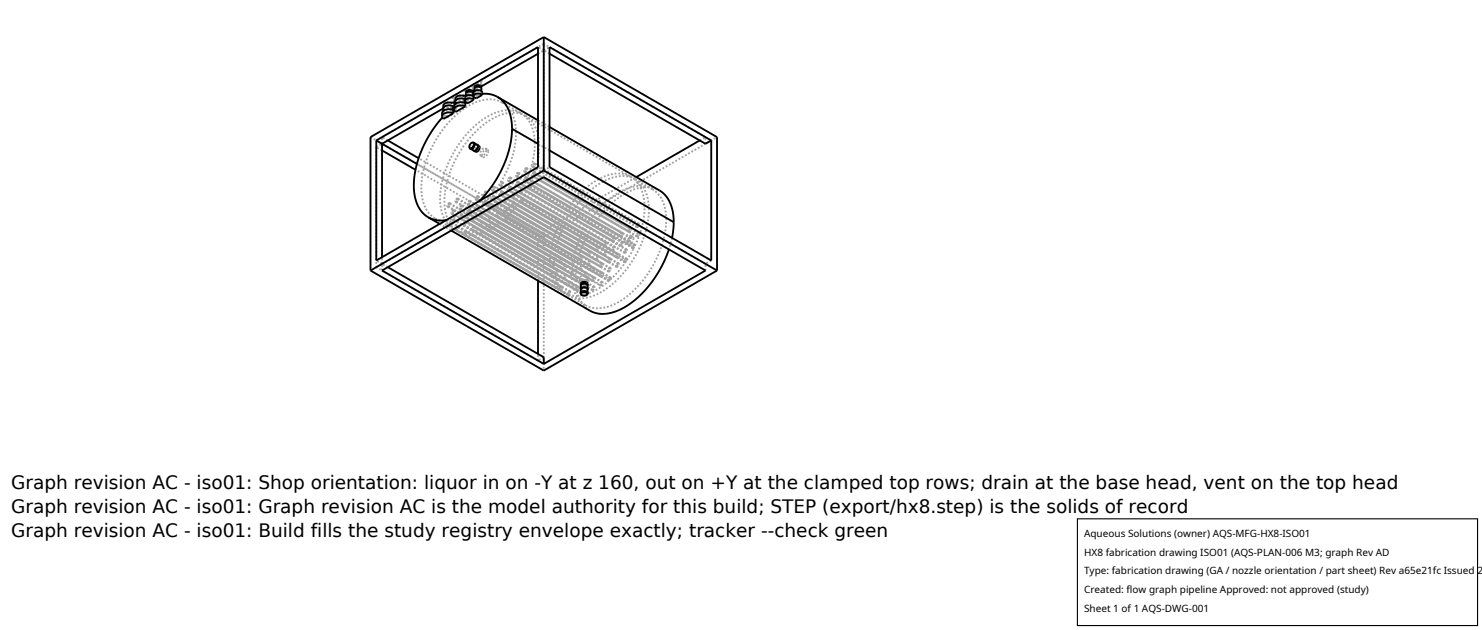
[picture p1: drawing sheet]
<svg xmlns="http://www.w3.org/2000/svg" width="212mm" height="90mm" viewBox="0 0 212 90" stroke-linecap="round" stroke-linejoin="round" font-family="sans-serif">
<g fill="none" stroke="#a0a0a0" stroke-width=".26" stroke-dasharray=".3 .3" stroke-linecap="butt">
<path d="M52.9 19.6l24.8 14.3M54.6 19.6l8.9-5.2M63.3 15.5l.2-.1M63.3 16.2l.2-.3 .3-.2 .8 .1M63.3 15.5l.2-.2 .3-.2h.5l.4 .1M63.3 16.2v-.4M63.3 15.5v-.1M63.4 16.6l-.2 .2M63.4 16.6v.4M63.5 15.4l-.2-.3M63.5 15.4v-.2M63.5 14.4v.1"/>
<path d="M63.5 15.2v-.7M63.8 16.6l.7-.2 .3-.2 .1-.4M63.8 16.6l-.3-.2-.2-.2M63.8 16.6l.3 .1M64.1 16.7l-.7-.2-.3-.3M64.1 16.7h-.4l-.3-.1M64.6 13.8v.1M64.6 13.8l.6-.4M64.6 13.9l.3 .3M64.6 13.8l.3 .4M64.6 14.5l.2 .2 .1 .2M64.6 15.7v.1"/>
<path d="M64.6 14.5v.2M64.6 13.9v.6M64.6 13.9l.3 .1v.3M64.6 14.5h.1M64.7 15.2l.2 .3M64.7 15.4h-.1M64.7 14.5l.1 .1M64.7 15.7l-.1 .1M64.8 15.2l.1 .3M64.9 15.5l-.2 .3-.5 .2-.6-.1-.3-.4M64.9 14.9l-.2 .3-.4 .1h-.5l-.3-.1M64.9 14.9v-.2"/>
<path d="M64.9 15.5v-.6M64.9 14.2l-.2 .3-.3 .2h-.5l-.4-.2M64.9 14.2l-.2 .2-.4 .2h-.4l-.4-.2M64.9 15.8l-.2-.4M64.9 15.8v-.3M64.9 14.5v-.2M64.9 14.3l-.1 .2-.4 .2h-.5l-.4-.2M64.9 14.9l-.1 .3-.4 .1h-.5l-.4-.1M65 14.5l.2-.1M65.1 15.2l.1-.3 .3-.1h.8M65.1 14.5l.1-.2 .3-.2h.5l.4 .1M65.1 15.2l-.1-.4"/>
<path d="M65.1 14.5l-.1-.1M65.1 15.5v.5M65.1 15.5l-.2-.3M65.2 14.9l-.3 .3M65.2 14.9l.4 .2h.5l.4-.2 .2-.3M65.2 14.4l-.2-.3M65.2 14.4v-.2M65.2 15.4v-.5M65.2 15.4l-.1 .1M65.2 15.4l-.1-.2M65.2 13.4v.1M65.2 14.2v-.7"/>
<path d="M66.3 12.8v.1M66.3 12.8l.7-.4M66.3 12.9l.3 .4M66.3 12.8l.3 .4M66.3 13.5l.3 .2v.2M66.3 14.7v.1M66.3 13.5v.2M66.3 12.9v.6M66.3 12.9l.3 .1 .1 .3M66.3 13.5h.1M66.4 14.2l.2 .3M66.4 14.3l-.1-.1"/>
<path d="M66.4 14.2l.3 .3M66.4 13.5l.1 .1M66.5 14.7l-.2 .1M66.6 13.6l.3-.2M66.6 13.7l.1 .2M66.6 13.9l.3-.2h.5M66.6 13.4l.3-.3 .5 .1M66.6 13.9v-.2M66.6 13.4v-.1M66.6 14.5l-.2 .3-.5 .2-.6-.2-.2-.3M66.6 13.9l-.1 .3-.4 .1h-.5l-.4-.1M66.6 13.9l.1-.6"/>
<path d="M66.6 14.5l.1-.6M66.6 13.3l-.1 .2-.4 .2h-.5l-.4-.2M66.6 13.2l-.1 .2-.4 .2h-.5l-.4-.2M66.6 13.2v.1M66.7 14.6l-.3-.3M66.7 14.6v-.1M66.7 14.5l-.3 .4-.5 .1-.6-.1-.3-.4M66.7 13.3l-.2 .2-.4 .2h-.5l-.4-.2M66.7 13.9l-.2 .3-.4 .1-.5 .1-.4-.2M66.8 14.3v.4M66.8 14.3l-.3-.2-.1-.2M66.9 13.9l-.5 .3"/>
<path d="M66.9 13.9h.4l.2-.1M66.9 13.4l-.2-.1-.1-.2M66.9 13.4v-.3M67 14.2l-.1-.3M67 14.2l-.2 .1M67 14.2l-.3-.1-.1-.2M67 12.4v.1M67 12.5h-.1M67 13.1l-.1-.6M67 13.1h-.1M67.4 13.7l.1 .2M67.4 13.2l.1 .2"/>
<path d="M67.5 12.1v.1M67.5 12.1l.7-.4M67.5 12.2v.1M67.5 13.4l-.1 .2h-.3h-.4l-.1-.2M67.5 12.3l-.1 .2h-.4M67.5 12.2l-.1 .2h-.4M67.5 12.8l-.2 .2-.3 .1M67.5 12.8l.1-.5M67.5 13.4v-.1M67.5 13.7v.2M67.5 13.8v-.1M67.5 13l.1-.2"/>
<path d="M67.5 12.7v.4M67.5 12.7v.1M67.5 12.2v.6M67.5 12.2l.1 .1M67.5 12.7l.1 .1M67.6 13.4l-.2 .2-.3 .1-.4-.1-.2-.2M67.6 12.3l-.3 .2h-.4M67.6 12.8l-.3 .3h-.4M67.6 13.8l-.1 .1M67.8 12.9l.3-.2M67.8 12.7l.3-.3 .5 .1M67.8 13.2l.3-.2h.5"/>
<path d="M67.8 12.7v-.1M67.8 13.2v-.2M68 13.6l-.3-.2-.1-.2M68 13.6v.4M68.1 13.5l.1 .1M68.1 13.5l-.1 .1M68.1 13.5l-.5 .2M68.1 12.7l-.2-.1-.1-.2M68.1 12.7v-.3M68.2 11.7v.1M68.2 11.8h-.1M68.2 12.4l-.1-.6"/>
<path d="M68.2 12.4h-.1M68.6 12.5l.1 .2M68.6 13l.1 .2M68.7 11.4v.1M68.7 11.4l9-5.2M68.7 11.5v.1M68.7 11.6l-.2 .2h-.3M68.7 11.5l-.2 .2h-.3M68.7 12.1l-.2 .2-.3 .1M68.7 12.7l-.1 .2h-.3h-.4l-.1-.2M68.7 13.2l-.1 .2-.3 .1-.4-.1-.1-.2M68.7 12.1l.1-.5"/>
<path d="M68.7 12.7v-.1M68.7 13.2v-.2M68.7 12.3l.1-.2M68.7 12v.4M68.7 12v.1M68.7 11.5v.6M68.7 11.5l.1 .1M68.7 12l.1 .1M68.8 11.6l-.2 .2h-.5M68.8 12.1l-.2 .3h-.5M68.8 12.7l-.2 .2-.3 .1-.4-.1-.1-.2M68.8 13.4l.1 .1"/>
<path d="M68.9 13.2l-.2 .3-.5 .1M68.9 13.5l-.2 .1h-.5M68.9 13.4v.1M71.7 14.6l-1-.4h-1.2l-1.2 .3-1.4 .6-1.4 1-1.2 1.2-1.1 1.2-1 1.7-.9 1.7-.6 1.6-.4 1.6-.1 1.6 .1 1.4 .3 1.3 .6 1 1 .8M71.7 14.6l2.7 1.6M73.7 19l-.1-1.5-.4-1.3-.7-.9-.8-.7M74.4 16.2l-1-.4h-1.2l-1.4 .3-1.2 .6-1.3 .9-1.3 1.2-1.3 1.5-.9 1.5-.8 1.7-.6 1.6-.4 1.7-.1 1.7 .1 1.4 .4 1.2 .6 .9 .8 .7M75 16.5l-1-.3-1.1-.1-1.4 .3-1.3 .6-1.3 1-1.3 1.1-1.3 1.6-.9 1.4-.8 1.6-.6 1.8-.4 1.6-.1 1.7 .1 1.5 .4 1.1 .6 1 .9 .7M75 16.5l15.1 8.7M76.8 7.7l.9-.5M76.8 17.2l1.7 .9M77.7 7.2l-.9-.5"/>
<path d="M77.7 7.2l.8-.5M77.7 7.2v-1M78.5 7.7l-.8-.5M100.8 19.6l-23.1-13.4M53.7 21v17.2M53.7 21l.9-.5M53.7 38.2l.9-.5M54.6 21.5l-.9-.5M54.6 37.7v-1M54.6 37.7l-.9-.5M54.6 38.6v-.9M54.6 37.7l23.1-13.4"/>
<path d="M54.6 20.5v-.9M55.4 38.2l-.8-.5M55.4 20.1l-.8-.5M62.2 31.2l.7 .3 .9 .1h.9l.9-.3 1.1-.4 1-.7 1.8-1.6 1.7-2.1 1.3-2.5 .9-2.5 .3-2.5M62.2 31.2l2.6 1.5M62.8 32l1.6 .9M63.7 31.4l1.2-.3 1.2-.6 1.3-.8 1.1-1M63.9 29.5l.3-.1 .1-.2M63.9 29.5l14.9 8.6M64 29.4h.2v-.2M64 29.4l14.8 8.6M64.2 29.1l-.2 .1v.2"/>
<path d="M64.2 29.1l14.8 8.6M64.2 29.2v-.1M64.2 29l-.2 .2-.1 .3M64.2 29l14.9 8.6M64.3 29.2l-.1-.2M64.5 30.5h.2l.2-.3M64.5 31.9l.3-.1 .1-.3M64.5 30.5l14.9 8.6M64.5 31.9l14.9 8.5M64.6 30.4h.1l.1-.2M64.6 31.8l.1-.1 .1-.2M64.6 30.4l14.8 8.6"/>
<path d="M64.6 31.8l14.8 8.6M64.8 30.1l-.2 .1v.2M64.8 31.4l-.2 .2v.2M64.8 30.1l14.8 8.6M64.8 31.4l14.8 8.6M64.8 30.2v-.1M64.8 31.5v-.1M64.8 30l-.3 .2v.3M64.8 31.4l-.3 .1v.4M64.8 30l14.9 8.6M64.8 31.4l14.9 8.5M64.8 32.7l.7 .3 1 .2 .9-.1 1-.2 1-.5 .9-.6 2-1.7 1.7-2.2 1.3-2.4 .8-2.5 .3-2.4"/>
<path d="M64.9 30.2l-.1-.2M64.9 31.5l-.1-.1M65 32.8l14.9 8.5M65 32.8l.1-.3 .3-.1M65.1 28.9l.2-.1 .2-.3M65.1 28.9l14.9 8.5M65.1 32.8l.2-.1 .1-.2M65.1 28.8l.2-.1 .1-.2M65.1 32.8l14.9 8.6M65.1 28.8l14.9 8.6M65.2 32.9l-.2-.1M65.2 32.9l14.8 8.5"/>
<path d="M65.4 32.4l-.3 .2v.2M65.4 28.4l-.3 .2v.2M65.4 32.4l14.8 8.6M65.4 28.4l14.8 8.6M65.4 32.5v-.1M65.4 28.5v-.1M65.4 32.4v.2l-.2 .3M65.4 28.4l-.3 .1v.4M65.4 32.4l14.8 8.5M65.4 28.4l14.8 8.5M65.5 28.5l-.1-.1M65.5 33.1l.7 .3 .9 .1h.9l.9-.2 1.9-1 1-.8 1-1 1.7-2.1 1.3-2.4 .9-2.7 .3-2.4"/>
<path d="M65.5 33.1l15 8.7M65.7 29.9l.2-.1 .1-.3M65.7 31.2l.2-.1 .1-.3M65.7 29.9l14.8 8.5M65.7 31.2l14.8 8.6M65.7 29.8l.2-.1 .1-.2M65.7 31.1h.2l.1-.2M65.7 29.8l14.9 8.6M65.7 31.1l14.9 8.6M65.9 29.4l-.2 .2v.2M65.9 30.8l-.2 .1v.2M65.9 29.4l14.9 8.6"/>
<path d="M65.9 30.8l14.9 8.5M66 29.5l-.1-.1M66 30.9l-.1-.1M66 29.4l-.3 .1v.4M66 30.7l-.3 .2v.3M66 29.4l14.8 8.5M66 30.7l14.8 8.6M66 29.5v-.1M66 30.8v-.1M66.2 33.5l14.9 8.5M66.2 33.5l.1-.3 .2-.2M66.3 32.2l.2-.1 .1-.3"/>
<path d="M66.3 32.2l14.8 8.6M66.3 33.4h.2v-.2M66.3 32.1h.2v-.2M66.3 33.4l14.8 8.6M66.3 32.1l14.8 8.6M66.4 33.5h-.2M66.4 33.5l14.8 8.6M66.5 33.1l-.2 .1v.2M66.5 31.8l-.2 .1v.2M66.5 33.1l14.9 8.6M66.5 31.8l14.9 8.5M66.5 33.2v-.1"/>
<path d="M66.5 31.9v-.1M66.5 33l.1 .3-.2 .2M66.5 31.7l-.2 .2v.3M66.5 33l14.9 8.6M66.5 31.7l14.9 8.6M66.6 31.8l-.1-.1M66.8 29.2l.3-.1 .1-.3M66.8 30.5h.3l.1-.3M66.8 29.2l14.9 8.6M66.8 30.5l14.9 8.6M66.9 29.1h.1l.1-.2M66.9 30.4h.1l.1-.2"/>
<path d="M66.9 29.1l14.8 8.6M66.9 30.4l14.8 8.6M67.1 28.8l-.2 .1v.2M67.1 30.1l-.2 .1v.2M67.1 28.8l14.8 8.5M67.1 30.1l14.8 8.6M67.1 28.9v-.1M67.1 30.2v-.1M67.1 28.7l-.3 .2v.3M67.1 30l-.3 .2v.3M67.1 28.7l14.9 8.6M67.1 30l14.9 8.6"/>
<path d="M67.2 28.8l-.1-.1M67.2 30.2l-.1-.2M67.4 31.5l.2-.1 .2-.2M67.4 32.9l.2-.1 .2-.3M67.4 31.5l14.9 8.6M67.4 32.9l14.9 8.5M67.5 31.4h.1l.1-.2M67.5 32.8l.1-.1 .1-.2M67.5 31.4l14.8 8.6M67.5 32.8l14.8 8.6M67.6 20.4l-.4 .3-.1 .5M67.7 31.1l-.2 .1v.2"/>
<path d="M67.7 32.4l-.2 .2v.2M67.7 31.1l14.8 8.6M67.7 32.4l14.8 8.6M67.7 20.4h-.3l-.2 .3-.1 .3 .1 .2M67.7 31.2v-.1M67.7 32.5v-.1M67.7 31l-.3 .2v.3M67.7 32.4l-.3 .1v.4M67.7 31l14.9 8.6M67.7 32.4l14.9 8.5M67.8 31.2l-.1-.2M67.8 32.5l-.1-.1"/>
<path d="M68 28.5l.2-.1 .1-.2M68 29.9l.2-.1 .1-.3M68 28.5l14.8 8.6M68 29.9l14.8 8.5M68 28.4h.2l.1-.2M68 29.8l.2-.1 .1-.2M68 28.4l14.9 8.6M68 29.8l14.9 8.6M68.1 20.6l-.4 .4-.1 .4M68.2 20.7h-.3l-.2 .2-.1 .4 .1 .2M68.2 28.1l-.2 .1v.2M68.2 29.4l-.2 .2v.2"/>
<path d="M68.2 28.1l14.9 8.6M68.2 29.4l14.9 8.6M68.3 28.2l-.1-.1M68.3 29.5l-.1-.1M68.3 28l-.3 .2v.3M68.3 29.4l-.3 .1v.4M68.3 28l14.8 8.6M68.3 29.4l14.8 8.5M68.3 28.2v-.2M68.3 29.5v-.1M68.4 20.8l-.2 .1-.3 .2-.1 .4 .1 .2M68.6 33.5v-.3l.3-.2"/>
<path d="M68.6 30.9l.2-.1 .1-.3M68.6 32.2l.2-.1 .1-.3M68.6 33.5l14.8 8.6M68.6 30.9l14.8 8.5M68.6 32.2l14.8 8.6M68.6 33.4h.2l.1-.2M68.6 30.8l.2-.1 .1-.2M68.6 32.1h.2l.1-.2M68.6 33.4l14.9 8.6M68.6 30.8l14.9 8.6M68.6 32.1l14.9 8.6M68.7 22.3l-.1-.3 .1-.5 .3-.3h.3"/>
<path d="M68.7 22.3l.3 .1M68.8 33.5h-.2M68.8 33.5l14.8 8.5M68.8 33.1l-.2 .1v.2M68.8 30.4l-.2 .1v.3M68.8 31.8l-.2 .1v.2M68.8 33.1l14.9 8.6M68.8 30.4l14.9 8.6M68.8 31.8l14.9 8.5M68.9 33.2l-.1-.1M68.9 30.5l-.1-.1M68.9 31.9l-.1-.1"/>
<path d="M68.9 33v.2l-.1 .3M68.9 30.4l-.3 .1v.4M68.9 31.7l-.3 .2v.3M68.9 33l14.8 8.6M68.9 30.4l14.8 8.5M68.9 31.7l14.8 8.6M68.9 30.5v-.1M68.9 31.8v-.1M69 22.4h.2l.3-.1 .2-.7M69.1 27.9l.3-.1 .1-.3M69.1 29.2l.3-.1 .1-.3M69.1 27.9l14.9 8.5"/>
<path d="M69.1 29.2l14.9 8.6M69.2 27.8l.1-.1 .1-.2M69.2 29.1h.2v-.2M69.2 27.8l14.8 8.6M69.2 29.1l14.8 8.6M69.3 21.2l.1 .3M69.3 21.2l.3 .2M69.4 27.4l-.2 .1v.3M69.4 28.8l-.2 .1v.2M69.4 27.4l14.8 8.6M69.4 28.8l14.8 8.5M69.4 27.5v-.1"/>
<path d="M69.4 28.9v-.1M69.4 27.4l-.3 .1v.4M69.4 28.7l-.3 .2v.3M69.4 27.4l14.9 8.5M69.4 28.7l14.9 8.6M69.4 21.5l-.2 .6-.3 .2h-.2M69.5 27.5l-.1-.1M69.5 28.8l-.1-.1M69.6 21.4h-.3l-.3 .3-.1 .4 .1 .3M69.7 32.9l.2-.1 .2-.3M69.7 30.2l.2-.1 .2-.3M69.7 31.5l.3-.1 .1-.2"/>
<path d="M69.7 32.9l14.9 8.5M69.7 30.2l14.9 8.6M69.7 31.5l14.9 8.6M69.7 21.6l-.1-.2M69.8 32.8l.1-.1 .1-.2M69.8 30.1h.1l.1-.2M69.8 31.4h.1l.1-.2M69.8 32.8l14.8 8.6M69.8 30.1l14.8 8.6M69.8 31.4l14.8 8.6M70 32.4l-.2 .1v.3M70 29.8l-.2 .1v.2"/>
<path d="M70 31.1l-.2 .1v.2M70 32.4l14.8 8.6M70 29.8l14.8 8.5M70 31.1l14.8 8.6M70 32.5v-.1M70 29.9v-.1M70 31.2v-.1M70 32.4l-.3 .1v.4M70 29.7l-.3 .2v.3M70 31l-.3 .2v.3M70 32.4l14.9 8.5M70 29.7l14.9 8.6"/>
<path d="M70 31l14.9 8.6M70.1 32.5l-.1-.1M70.1 29.8l-.1-.1M70.1 31.2l-.1-.2M70.3 27.2l.2-.1 .2-.3M70.3 28.5l.2-.1 .2-.2M70.3 27.2l14.8 8.6M70.3 28.5l14.8 8.6M70.3 27.1h.2l.1-.2M70.3 28.4h.2l.1-.2M70.3 27.1l14.9 8.6M70.3 28.4l14.9 8.6"/>
<path d="M70.5 26.8l-.2 .1v.2M70.5 28.1l-.2 .1v.2M70.5 26.8l14.9 8.5M70.5 28.1l14.9 8.6M70.6 26.9l-.1-.1M70.6 28.2l-.1-.1M70.6 26.7l-.3 .2v.3M70.6 28l-.3 .2v.3M70.6 26.7l14.8 8.6M70.6 28l14.8 8.6M70.7 26.8l-.1-.1M70.7 28.2l-.1-.2"/>
<path d="M70.9 32.2l.2-.1 .1-.3M70.9 29.5l.2-.1 .1-.2M70.9 30.9l.2-.1 .1-.3M70.9 32.2l12.9 7.4M70.9 29.5l14.8 8.6M70.9 30.9l14.8 8.5M70.9 32.1h.2l.1-.2M70.9 29.4h.2l.1-.2M70.9 30.8l.2-.1 .1-.2M70.9 32.1l14.9 8.6M70.9 29.4l14.9 8.6M70.9 30.8l14.9 8.6"/>
<path d="M71.1 31.8l-.2 .1v.2M71.1 29.1l-.2 .1v.2M71.1 30.4l-.2 .1v.3M71.1 31.8l14.9 8.5M71.1 29.1l14.9 8.6M71.1 30.4l14.9 8.6M71.2 31.9l-.1-.1M71.2 29.2l-.1-.1M71.2 30.5l-.1-.1M71.2 31.7l-.3 .2v.3M71.2 29l-.3 .2v.3M71.2 30.4l-.3 .1v.4"/>
<path d="M71.2 31.7l14.8 8.6M71.2 29l14.8 8.6M71.2 30.4l14.8 8.5M71.2 31.8v-.1M71.2 29.2v-.2M71.2 30.5v-.1M71.5 26.5l.2-.1 .1-.2M71.5 27.9l.2-.1 .1-.3M71.5 26.5l14.8 8.6M71.5 27.9l14.8 8.5M71.5 26.4h.1l.1-.2M71.5 27.8l.2-.1v-.2"/>
<path d="M71.5 26.4l14.8 8.6M71.5 27.8l14.8 8.6M71.7 26.1l-.2 .1v.2M71.7 27.4l-.2 .1v.3M71.7 26.1l14.9 8.6M71.7 27.4l14.9 8.6M71.7 26.2v-.1M71.7 27.5v-.1M71.7 26l-.2 .2v.3M71.7 27.4l-.2 .1v.4M71.7 26l14.9 8.6M71.7 27.4l14.9 8.5"/>
<path d="M71.8 26.2l-.1-.2M71.8 27.5l-.1-.1M72 31.5v-.3l.3-.2M72 28.9l.3-.1 .1-.3M72 30.2l.3-.1 .1-.3M72 31.5l14.9 8.6M72 28.9l14.9 8.5M72 30.2l14.9 8.6M72.1 31.4h.1l.1-.2M72.1 28.8l.1-.1 .1-.2M72.1 30.1h.1l.1-.2M72.1 31.4l14.8 8.6"/>
<path d="M72.1 28.8l14.8 8.6M72.1 30.1l14.8 8.6M72.1 31.5l14.9 8.6M72.1 31.5h-.1M72.3 31.1l-.2 .1v.2M72.3 28.4l-.2 .1v.3M72.3 29.8l-.2 .1v.2M72.3 31.1l14.8 8.6M72.3 28.4l14.8 8.6M72.3 29.8l14.8 8.5M72.3 31.4l-.2 .1M72.3 31.4l14.9 8.5"/>
<path d="M72.3 31.2v-.1M72.3 28.5v-.1M72.3 29.9v-.1M72.3 31v.4M72.3 28.4l-.3 .1v.4M72.3 29.7l-.3 .2v.3M72.3 31l14.9 8.6M72.3 28.4l14.9 8.5M72.3 29.7l14.9 8.6M72.4 28.5l-.1-.1M72.4 29.8l-.1-.1M72.6 25.9l.2-.1 .2-.3"/>
<path d="M72.6 27.2l.2-.1 .2-.3M72.6 25.9l14.9 8.5M72.6 27.2l14.9 8.6M72.7 25.8l.1-.1 .1-.2M72.7 27.1h.1l.1-.2M72.7 25.8l14.8 8.6M72.7 27.1l14.8 8.6M72.9 25.4l-.2 .1v.3M72.9 26.8l-.2 .1v.2M72.9 25.4l14.8 8.6M72.9 26.8l14.8 8.5M72.9 25.5v-.1"/>
<path d="M72.9 26.9v-.1M72.9 25.4l-.3 .1v.4M72.9 26.7l-.3 .2v.3M72.9 25.4l14.8 8.5M72.9 26.7l14.8 8.6M73 25.5l-.1-.1M73 26.8l-.1-.1M73.2 28.2l.2-.1 .1-.3M73.2 29.5l.2-.1 .1-.2M73.2 28.2l14.8 8.6M73.2 29.5l14.8 8.6M73.2 28.1h.2l.1-.2"/>
<path d="M73.2 29.4h.2l.1-.2M73.2 28.1l14.9 8.6M73.2 29.4l14.9 8.6M73.4 27.8l-.2 .1v.2M73.4 29.1l-.2 .1v.2M73.4 27.8l14.9 8.5M73.4 29.1l14.9 8.6M73.5 27.9l-.1-.1M73.5 29.2l-.1-.1M73.5 27.7l-.3 .2v.3M73.5 29l-.3 .2v.3M73.5 27.7l14.8 8.6"/>
<path d="M73.5 29l14.8 8.6M73.5 27.8v-.1M73.5 29.2v-.2M73.8 25.2l.2-.1 .1-.3M73.8 26.5l.2-.1 .1-.2M73.8 25.2l14.8 8.6M73.8 26.5l14.8 8.6M73.8 25.1h.2l.1-.2M73.8 26.4h.2l.1-.2M73.8 25.1l14.9 8.6M73.8 26.4l14.9 8.6M74 24.8l-.2 .1v.2"/>
<path d="M74 26.1l-.2 .1v.2M74 24.8l14.9 8.5M74 26.1l14.9 8.6M74.1 24.9l-.1-.1M74.1 26.2l-.1-.1M74.1 24.7l-.3 .2v.3M74.1 26l-.3 .2v.3M74.1 24.7l14.8 8.6M74.1 26l14.8 8.6M74.1 24.8v-.1M74.1 26.2v-.2M74.3 28.9v-.4l.3-.1"/>
<path d="M74.3 27.5l.3-.1 .1-.2M74.3 28.9l14.9 8.5M74.3 27.5l14.9 8.6M74.4 28.8l.1-.1 .1-.2M74.4 27.4h.1l.1-.2M74.4 28.8l14.8 8.6M74.4 27.4l14.8 8.6M74.5 28.8l14.9 8.6M74.5 28.8l-.2 .1M74.6 28.4l-.2 .1v.3M74.6 27.1l-.2 .1v.2M74.6 28.4l14.8 8.6"/>
<path d="M74.6 27.1l14.8 8.6M74.6 28.5v-.1M74.6 27.2v-.1M74.6 28.4l.1 .2M74.6 27l-.3 .2v.3M74.6 28.4l14.9 8.5M74.6 27l14.9 8.6M74.7 28.6l-.2 .2M74.7 28.6l14.8 8.6M74.7 27.2l-.1-.2M74.9 24.5l.2-.1 .2-.2M74.9 25.9l.3-.1 .1-.3"/>
<path d="M74.9 24.5l14.9 8.6M74.9 25.9l14.9 8.5M75 24.4h.1l.1-.2M75 25.8l.1-.1 .1-.2M75 24.4l14.8 8.6M75 25.8l14.8 8.6M75.2 24.1l-.2 .1v.2M75.2 25.4l-.2 .1v.3M75.2 24.1l14.8 8.6M75.2 25.4l14.8 8.6M75.2 24.2v-.1M75.2 25.5v-.1"/>
<path d="M75.2 24l-.3 .2v.3M75.2 25.4l-.3 .1v.4M75.2 24l14.9 8.6M75.2 25.4l14.9 8.5M75.3 24.2l-.1-.2M75.3 25.5l-.1-.1M75.5 26.9v-.4l.3-.1M75.5 26.9l14.8 8.5M75.5 26.8l.2-.1 .1-.2M75.5 26.8l14.9 8.6M75.7 26.8l14.9 8.5M75.7 26.8l-.2 .1"/>
<path d="M75.7 26.4l-.2 .1v.3M75.7 26.4l14.9 8.6M75.8 26.5l-.1-.1M75.8 26.4v.1M75.8 26.4l14.8 8.5M75.8 26.5l-.1 .3M75.8 26.5l14.9 8.6M76.1 23.9l.2-.1 .1-.3M76.1 25.2l.2-.1 .1-.3M76.1 23.9l14.8 8.5M76.1 25.2l14.8 8.6M76.1 23.8l.2-.1 .1-.2"/>
<path d="M76.1 25.1h.2l.1-.2M76.1 23.8l14.9 8.6M76.1 25.1l14.9 8.6M76.3 23.4l-.2 .2v.2M76.3 24.8l-.2 .1v.2M76.3 23.4l14.9 8.6M76.3 24.8l14.9 8.5M76.4 23.5l-.1-.1M76.4 24.9l-.1-.1M76.4 23.4l-.3 .1v.4M76.4 24.7l-.3 .2v.3M76.4 23.4l14.8 8.5"/>
<path d="M76.4 24.7l14.8 8.6M76.4 20.6l-.1-1.5-.4-1.3-.7-.9-.8-.7M76.4 23.5v-.1M76.4 24.8v-.1M76.8 34.3l-17.5-10.1M77 20.9l-.1-1.4-.4-1.3-.6-1-.9-.7M77.7 33.9v19M77.7 24.3l-.9-.4M77.7 24.3v-17.1M77.7 24.3l.8-.4M77.7 25.3v-1M77.7 33.9l-18.2-10.5"/>
<path d="M77.7 32.9l-17.9-10.3M77.7 33.9v-1M77.7 33.9l-.9 .4M77.7 32.9l13.2-7.6M77.7 33.9l24.7-14.3M78.5 21.5l-1.7-1M78.8 38.1l.2-.1 .1-.3M78.8 38h.2l.1-.2M79 37.7l-.2 .1v.2M79.1 37.8l-.1-.1M79.1 37.6l-.3 .1v.4M79.1 37.7v-.1"/>
<path d="M79.4 39.1l.2-.1 .1-.3M79.4 39h.2l.1-.2M79.6 38.7l-.2 .1v.2M79.7 38.8l-.1-.1M79.7 39.9l-.3 .2v.3M79.7 38.6l-.3 .2v.3M79.7 38.7v-.1M80 37.4h.2l.1-.3M80 37.4l.2-.1v-.2M80.2 37l-.2 .1v.3M80.2 37.1v-.1M80.2 36.9l-.2 .2v.3"/>
<path d="M80.3 37.1l-.1-.2M80.5 39.8l.3-.1 .1-.3M80.5 38.4h.2l.2-.3M80.6 38.4l.1-.1 .1-.2M80.6 39.7l.1-.1 .1-.2M80.8 38l-.2 .1v.3M80.8 39.3l-.2 .1v.3M80.8 38.1v-.1M80.8 39.4v-.1M80.8 39.3l-.3 .1v.4M80.8 37.9l-.3 .2v.3M80.9 39.4l-.1-.1"/>
<path d="M80.9 38.1l-.1-.2M81.7 39.1l.2-.1 .1-.3M81.7 37.8l.2-.1 .1-.3M81.7 37.7l.2-.1 .1-.2M81.7 39h.2l.1-.2M81.9 37.3l-.2 .2v.2M81.9 38.7l-.2 .1v.2M82 37.4l-.1-.1M82 38.8l-.1-.1M82 38.6l-.3 .2v.3M82 37.3l-.3 .1v.4M82 38.7v-.1"/>
<path d="M82 37.4v-.1M82.5 39.7l-.2 .1v.2M82.6 39.8l-.1-.1M82.6 39.6l-.3 .1v.4M82.6 39.7v-.1M82.8 39.7v.1M82.8 39.9v-.1M82.8 39.9l.2 .3h.2l.1-.1M82.8 39.8l.5 .3M82.8 38.4h.3l.1-.3M82.8 37.1l.3-.1 .1-.3M82.9 37h.1l.1-.2"/>
<path d="M82.9 38.4l.1-.1 .1-.2M82.9 40l.2 .1M82.9 40h.1M83.1 36.7l-.2 .1v.2M83.1 38l-.2 .1v.3M83.1 36.8v-.1M83.1 38.1v-.1M83.1 37.9l-.3 .2v.3M83.1 36.6l-.3 .1v.4M83.2 38.1l-.1-.2M83.2 36.7l-.1-.1M83.4 39.4l.2-.1 .2-.2"/>
<path d="M83.5 39.4l.1-.1 .1-.2M83.6 39.4l.2 .2M83.6 39.4h-.5l-.3 .3M83.6 39.4l.4 .2M83.7 39l-.2 .1v.3M83.7 39.1v-.1M83.7 38.9l-.3 .2v.3M83.8 39.1l-.1-.2M83.8 39.6l.1 .1M83.9 39.9h-.7l-.3 .1-.1 .2M83.9 39.5v.1l-.1-.1h.1M84 39.7h-.1"/>
<path d="M84 39.7l1.7 1.1M84 37.8l.2-.1 .1-.3M84 36.4h.2l.1-.3M84 36.4l.2-.1 .1-.2M84 37.7l.2-.1 .1-.2M84 39.6v.2v-.1M84.1 39.7l-.1-.1M84.2 36l-.2 .1v.3M84.2 37.3l-.2 .2v.2M84.3 36.1l-.1-.1M84.3 37.4l-.1-.1M84.3 37.3l-.3 .1v.4"/>
<path d="M84.3 35.9l-.3 .2v.3M84.3 37.4v-.1M84.3 36.1v-.2M84.6 38.8l.2-.1 .1-.3M84.6 38.7l.2-.1 .1-.2M84.8 38.3l-.2 .1v.3M84.8 39.7l-.2 .1v.2M84.9 38.4l-.1-.1M84.9 39.8l-.1-.1M84.9 39.6l-.3 .1v.4M84.9 38.3l-.3 .1v.4M84.9 39.7v-.1"/>
<path d="M84.9 38.4v-.1M85.1 37.1l.3-.1 .1-.3M85.1 35.8l.3-.1 .1-.3M85.2 35.7l.2-.1v-.2M85.2 37h.2v-.2M85.4 35.3l-.2 .1v.3M85.4 36.7l-.2 .1v.2M85.4 35.4v-.1M85.4 36.8v-.1M85.4 36.6l-.2 .1-.1 .4M85.4 35.3l-.2 .1-.1 .4M85.5 36.7l-.1-.1"/>
<path d="M85.5 35.4l-.1-.1M85.7 39.4l.3-.1 .1-.2M85.7 38.1l.2-.1 .2-.3M85.8 38h.1l.1-.2M85.8 39.4l.1-.1 .1-.2M86 37.7l-.2 .1v.2M86 39l-.2 .1v.3M86 37.8v-.1M86 39.1v-.1M86 38.9l-.3 .2v.3M86 37.6l-.3 .1v.4M86.1 39.1l-.1-.2"/>
<path d="M86.1 37.7l-.1-.1M86.3 36.4h.2l.2-.3M86.3 35.1l.2-.1 .2-.3M86.3 35h.2l.1-.2M86.3 36.4l.2-.1 .1-.2M86.6 34.7l-.3 .1v.2M86.6 36l-.3 .1v.3M86.6 34.8v-.1M86.6 36.1v-.1M86.6 35.9l-.3 .2v.3M86.6 34.6l-.3 .1v.4M86.7 36.1l-.1-.2"/>
<path d="M86.7 34.7l-.1-.1M86.9 38.8l.2-.1 .1-.3M86.9 37.4h.2l.1-.3M86.9 37.4l.2-.1 .1-.2M86.9 38.7l.2-.1 .1-.2M87.1 39.7l-.2 .1v.2M87.1 37l-.2 .1v.3M87.1 38.3l-.2 .2v.2M87.2 39.9l1.1-1.1 1.1-1.4M87.2 39.8l-.1-.1M87.2 37.1l-.1-.1M87.2 38.4l-.1-.1"/>
<path d="M87.2 39.6v.3M87.2 38.3l-.3 .1v.4M87.2 36.9l-.3 .2v.3M87.2 38.4v-.1M87.2 37.1v-.2M87.5 35.8l.2-.1 .1-.3M87.5 34.4h.2l.1-.3M87.5 34.4l.1-.1 .1-.2M87.5 35.7l.2-.1v-.2M87.7 34l-.2 .1v.3M87.7 35.3l-.2 .2v.2M87.7 34.1v-.1"/>
<path d="M87.7 35.4v-.1M87.7 35.3l-.2 .1v.4M87.7 33.9l-.2 .2v.3M87.8 35.4l-.1-.1M87.8 34.1l-.1-.2M88 38.1l.3-.1 .1-.3M88 36.8l.3-.1 .1-.3M88.1 36.7l.1-.1 .1-.2M88.1 38h.1l.1-.2M88.3 36.3l-.2 .2v.2M88.3 37.7l-.2 .1v.2M88.3 36.4v-.1"/>
<path d="M88.3 37.8v-.1M88.3 37.6l-.3 .2v.3M88.3 36.3l-.3 .1v.4M88.4 37.7l-.1-.1M88.4 36.4l-.1-.1M88.6 35.1l.2-.1 .2-.3M88.6 33.8l.2-.1 .2-.3M88.7 33.7l.1-.1 .1-.2M88.7 35h.1l.1-.2M88.9 33.3l-.2 .2v.2M88.9 34.7l-.2 .1v.2M88.9 33.4v-.1"/>
<path d="M88.9 34.8v-.1M88.9 34.6l-.3 .2v.3M88.9 33.3l-.3 .1v.4M89 34.7l-.1-.1M89 33.4l-.1-.1M89.2 37.4v-.3l.3-.2M89.2 36.1l.2-.1 .1-.3M89.2 37.4l.2-.1 .1-.2M89.2 36h.2l.1-.2M89.3 34.6l-.1-.2 .1-.4 .3-.4h.3M89.4 37.4h-.2M89.4 37l-.2 .1v.3"/>
<path d="M89.4 35.7l-.2 .1v.2M89.5 37.1l-.1-.1M89.5 35.8l-.1-.1M89.5 36.9v.3M89.5 35.6l-.3 .2v.3M89.5 37.2l1.1-1.9M89.5 35.7v-.1M89.7 34.9h.3l.2-.2 .3-.6M89.7 34.9l-.4-.3M89.8 34.4h.2l.1-.3M89.8 33.1l.2-.1 .1-.3M89.8 33h.2l.1-.2"/>
<path d="M89.8 34.4l.2-.1 .1-.2M89.9 33.6l.2 .3M90 32.7l-.2 .1v.2M90 34l-.2 .1v.3M90.1 32.8l-.1-.1M90.1 34.1l-.1-.1M90.1 33.9l-.3 .2v.3M90.1 32.6l-.3 .2v.3M90.1 33.9l-.3 .6-.3 .1h-.2M90.1 25.2l-1.1-.4h-1.1l-1.2 .2-1.2 .6-1.2 .8-1.2 1-1.2 1.3-1 1.5-1 1.6-.6 1.6-.5 1.6-.2 1.6v1.5l.2 1.3 .4 1.1 .7 .8M90.1 34.1v-.2M90.1 32.7v-.1"/>
<path d="M90.3 35.4v-.3l.3-.2M90.3 33.8h-.3l-.3 .4-.1 .4 .1 .3M90.3 33.8l-.4-.2M90.4 35.4l.1-.1 .1-.2M90.5 34.1l-.2-.3M90.6 35.3l-.3 .1M90.6 35l-.2 .1v.3M90.6 35.1v-.1M90.6 34.9l.1 .2M90.7 35.1l.6-1.4 .4-1.4 .3-1.4 .1-1.3M90.7 25.6l-1-.4h-1.2l-1.3 .2-1.3 .7-1.3 .9-1.3 1.1-1.1 1.3-1 1.7-.9 1.6-.6 1.7-.4 1.6-.2 1.7 .2 1.4 .4 1.4 .6 .9 .8 .8M90.7 25.6l2.5 1.4"/>
<path d="M90.9 33.8l.2-.1 .2-.3M90.9 32.4h.2l.2-.3M91 32.4l.1-.1 .1-.2M91 33.7l.1-.1 .1-.2M91.2 32l-.2 .1v.3M91.2 33.3l-.2 .2v.2M91.2 32.1v-.1M91.2 33.4v-.1M91.2 33.3l-.3 .1v.4M91.2 31.9l-.3 .2v.3M91.3 33.4l-.1-.1M91.3 32.1l-.1-.2"/>
<path d="M92.1 29.6l-.2-1.4-.4-1.3-.6-1-.8-.7M92.7 30l-.1-1.4-.4-1.3-.6-1-.9-.7M93.2 27l-1-.4h-1.2l-1.3 .3-1.4 .6-1.3 1-1.2 1.1-1.2 1.4-1 1.5-.8 1.7-.6 1.7-.4 1.7-.2 1.6 .2 1.4 .3 1.3 .7 1 .8 .7M95.2 31.4l-.2-1.4-.4-1.3-.6-1-.8-.7M96 34l-.5 1.6M99.9 20.1l.9-.5M100.8 37.7l-23.1-13.4M100.8 38.6v-.9M100.8 20.5v-.9M101.6 37.2l-.8 .5M76.8 51.5v-1M76.8 40.1v-5.8"/>
<path d="M76.8 51.5l-23.1-13.3M77.7 51l-.9 .5M79.4 40.4h.2l.1-.3M79.4 40.4l.2-.1 .1-.2M79.6 40l-.2 .1v.3M79.7 40.1l-.1-.1M79.7 40.1v-.2M79.9 41.3l.1-.3 .2-.1M80 41.4l.2-.1v-.2M80 41.4l.5 .4M80.2 41l-.2 .1v.3M80.2 41.1v-.1"/>
<path d="M80.2 40.9l.1 .3-.3 .2M80.5 41.8l.6 .2M81.1 42v-.3l.3-.1M81.1 40.8l.2-.1 .2-.3M81.1 42.2l.8 .3 .8 .1 .9-.1 1-.2 .9-.4 1.1-.6 2-1.8 1.7-2.1 1.3-2.5 .8-2.5 .3-2.4M81.1 42.2l2.5 1.4M81.1 42h.2l.1-.2M81.1 40.7l.2-.1 .1-.2M81.2 42.1l1 .1 1.2-.1M81.4 41.7l-.2 .1-.1 .2M81.4 40.3l-.2 .1-.1 .3M81.4 41.8v-.1"/>
<path d="M81.4 40.4v-.1M81.4 41.6v.3l-.2 .2M81.4 40.3l-.3 .1v.4M81.5 40.4l-.1-.1M82.3 41.4h.2l.1-.3M82.3 40.1l.2-.1 .1-.3M82.3 40h.2l.1-.2M82.3 41.4l.2-.1 .1-.2M82.5 41l-.2 .1v.3M82.6 41.1l-.1-.1M82.6 40.9l-.3 .2v.3M82.6 41.1v-.2"/>
<path d="M82.8 40.2l.2 .3 .4 .1 .5-.1 .2-.3M82.8 40.2v-.5M83 40.9l.4 .1 .5-.1M83 41.4l.4 .2 .5-.2M83 40.2l.3-.2h.5M83 40.7l.1 .2 .3 .1 .4-.1 .1-.2M83 41.3l.1 .2 .3 .1 .4-.1 .1-.2M83 41.9l.1 .2h.3h.4l.1-.2M83 40.2l.1 .2 .3 .1 .4-.1 .1-.2M83 42l.4 .2 .5-.2M83.1 40.1l-.1-.1M83.3 40.1l.5-.1 .3-.3"/>
<path d="M83.4 42.1v-.4l.3-.1M83.4 40.8l.2-.1 .2-.3M83.5 42h.1l.1-.2M83.5 40.7l.1-.1 .1-.2M83.6 43.6l.8 .3 .9 .1h.9l.9-.3 .9-.4 1.1-.6 1.9-1.7 1.7-2.1 1.3-2.4 .9-2.7 .3-2.4M83.6 42l1.7-.7 1.7-1.2M83.7 41.7l-.2 .1v.2M83.7 40.3l-.2 .2v.2M83.7 41.8v-.1M83.7 40.4v-.1M83.7 41.6l.1 .2-.2 .2M83.7 40.3l-.3 .1v.4"/>
<path d="M83.8 40h-.6l-.2 .2M83.8 40l.1 .2M83.8 40.4l-.1-.1M83.9 40.2l-.1-.2M83.9 40.2l-.1 .2-.3 .1-.4-.1-.1-.2M83.9 40.5l-.1 .2-.3 .1-.4-.1-.1-.2M84.1 40.2l-.2-.3M84.1 40.2v-.5M84.3 44.4l-.9-.8-.7-1-.4-1.2-.1-1.5 .1-1.8 .4-1.7 .7-1.7 .9-1.8 1-1.6 1.2-1.4 1.3-1.2 1.5-1 1.3-.7 1.3-.3 1.2 .1 1.1 .4M84.6 41.4h.2l.1-.3M84.6 40.1l.2-.1 .1-.3M84.6 41.4l.2-.1 .1-.2"/>
<path d="M84.6 40h.2l.1-.2M84.8 41l-.2 .1v.3M84.9 41.1l-.1-.1M84.9 40.9l-.3 .2v.3M84.9 41.1v-.2M85.7 40.8l.2-.1 .2-.3M85.8 40.7l.1-.1 .1-.2M86 40.3l-.2 .2v.2M86 40.4v-.1M86 40.3l-.3 .1v.4M86.1 40.4l-.1-.1M86.9 40.1v-.4l.3-.1"/>
<path d="M86.9 40h.2l.1-.2M87 40.1h-.1"/>
</g>
<g fill="none" stroke="#000" stroke-width=".26">
<path d="M63.2 16.8l-1.5 2-1.2 2-.8 2.1-.5 2.1-.1 2.1 .3 1.6 .7 1.4 1.1 .9M63.3 15.5l-8.7 5v16.2M64.7 16.2v-.5l-.5-.1h-.5l-.5 .4-.1 .6M64.7 16.2l-1.3 .8-.3-.4M64.7 16.2l-.5-.1h-.5l-.4 .2-.2 .3M64.8 15.2l-.5-.2-.7 .1-.3 .3v.4M64.8 14.6l.1 .3M64.9 15.2l-.3 .2v.3M64.9 14.5v.2M65 14.5l-.4 .2-.5-.1-.5 .2-.3 .2v.4M66.3 14.7l.1-.5-.7-.1-.6 .2-.1 .5M66.5 15.2l-1.4 .8-.2-.4"/>
<path d="M66.5 15.2l-.6-.1h-.5l-.4 .2-.1 .3M66.5 15.2l-.1-.5-.5-.1h-.5l-.5 .4v.6M66.5 13.6l.1 .1M66.6 13.6l-.3 .1-.5-.1-.5 .2-.3 .2v.4M67.5 13.7v-.4l-.5-.2-.4 .2v.4M67.5 13v.3M67.6 14.3l-.8 .4-.3-.1-.1-.2M67.6 14.3l-.2-.2-.5-.1-.3 .2-.2 .2M67.6 14.3v-.6l-.7-.1-.4 .2-.1 .6M67.6 13.7h-.1M67.8 12.9l-.3 .2-.2-.2h-.5l-.2 .1v.3M67.8 13v-.4l.4-.2 .5 .1v.5"/>
<path d="M68.7 12.4l-.2-.2h-.4l-.3 .1v.3M68.7 12.3v.3M68.8 13.6v-.2h1l1.3 .4M68.8 13.6l-.8 .4-.3-.1-.1-.2M68.8 13.6l-.2-.2h-.5l-.3 .1-.2 .2M68.9 13.4v-.3l-.2-.1-.7-.1-.3 .2-.1 .6M71.1 13.8l.8 .7 .7 1.2 .4 1.3 .1 1.4M71.1 13.8l5.7 3.4M73.1 18.4l-.1 1.2-.2 1.5-1 2.8-1.4 2.5-1.9 2.3M73.1 18.4l3.7 2.1M76.8 7.7l-8.1 4.7M77.7 5.3l-24.8 14.3v19"/>
<path d="M77.7 5.3v19M77.7 5.3l24.7 14.3v19M78.5 18.1l16 9.3 .7 .7 .6 1 .3 1.2 .1 1.4M78.5 6.7l23.1 13.4v17.1l-23.1-13.3zM78.5 7.7l22.3 12.8 .8-.4M52.9 38.6l24.8 14.3 24.7-14.3M53.7 20.1l23.1-13.4v17.2l-23.1 13.3zM53.7 20.1l5.8 3.3M54.6 21.5l4.7 2.7M54.6 38.6l23.1-13.3 23.1 13.3-23.1 13.4zM55.4 38.2l22.3 12.8v1M55.4 20.1l4.4 2.5"/>
<path d="M61.2 31l1.2 .4h1.3M61.2 31l1.6 1M64.4 32.9l19.9 11.5 .7 .3 .7 .1 1.2-.1 1.5-.4 1.4-.8 1.5-1.2 1.4-1.5 1.1-1.6 1-1.8 .7-1.8M67.1 21.2l.1 .1M67.6 20.4h.1M67.6 20.4l.2 .2-.1 .4-.3 .2h-.3M67.6 20.4l.1 .2-.1 .3-.3 .3h-.2M67.6 20.4h-.2l-.3 .2-.1 .3 .1 .3M67.6 21.4l.1 .1M67.7 20.4l.5 .4v.4l-.4 .3-.6-.2M67.7 20.4l.1 .2-.1 .4-.3 .2-.2 .1M68.1 20.6l.1 .1"/>
<path d="M68.2 20.7l.3 .3-.1 .4-.3 .3-.4-.2M68.2 20.7l.1 .2-.1 .4-.3 .2h-.2M77.7 24.3l24.7 14.3M77.7 24.3l-24.8 14.3M78.5 21.5l17.7 10.2M96.2 31.7l-.2 2.3M99.9 20.1l-9 5.2M76.8 40.1v10.4M82.9 40.7l.1-.3 .4-.2 .4 .2 .1 .3M82.9 40.7l.2-.1 .3-.1h.4l.1 .2M82.9 40.7l.1 .2M82.9 41.3l.1-.6 .4-.2 .5 .2v.6"/>
<path d="M82.9 41.3l.2-.2 .3-.1 .4 .1 .1 .2M82.9 41.3l.1 .1M82.9 41.9l.1-.7 .4-.2 .5 .2v.7M82.9 41.9l.2-.2 .3-.1 .4 .1 .1 .2M82.9 41.9l.1 .1M83 42l.1-.3 .3-.1 .4 .1 .1 .3M83 42l.1-.2 .3-.1 .4 .1 .1 .2M83 42l.1 .1 .3 .1h.4l.1-.2M83.9 40.7v.2M83.9 41.3v.1M83.9 41.9v.1"/>
</g>
<path d="M153.9 74.1h57.1v15.2h-57.1z" fill="#fff" stroke="#000" stroke-width=".16"/>
<g font-size="2.6">
<text x="1.6" y="69.8">Graph revision AC - iso01: Shop orientation: liquor in on -Y at z 160, out on +Y at the clamped top rows; drain at the base head, vent on the top head</text>
<text x="1.6" y="73.3">Graph revision AC - iso01: Graph revision AC is the model authority for this build; STEP (export/hx8.step) is the solids of record</text>
<text x="1.6" y="76.7">Graph revision AC - iso01: Build fills the study registry envelope exactly; tracker --check green</text>
</g>
<g font-size="1.4">
<text x="154.8" y="76.6">Aqueous Solutions (owner) AQS-MFG-HX8-ISO01</text>
<text x="154.8" y="79.3">HX8 fabrication drawing ISO01 (AQS-PLAN-006 M3; graph Rev AD</text>
<text x="154.8" y="82">Type: fabrication drawing (GA / nozzle orientation / part sheet) Rev a65e21fc Issued 2</text>
<text x="154.8" y="84.7">Created: flow graph pipeline Approved: not approved (study)</text>
<text x="154.8" y="87.4">Sheet 1 of 1 AQS-DWG-001</text>
</g>
</svg>
